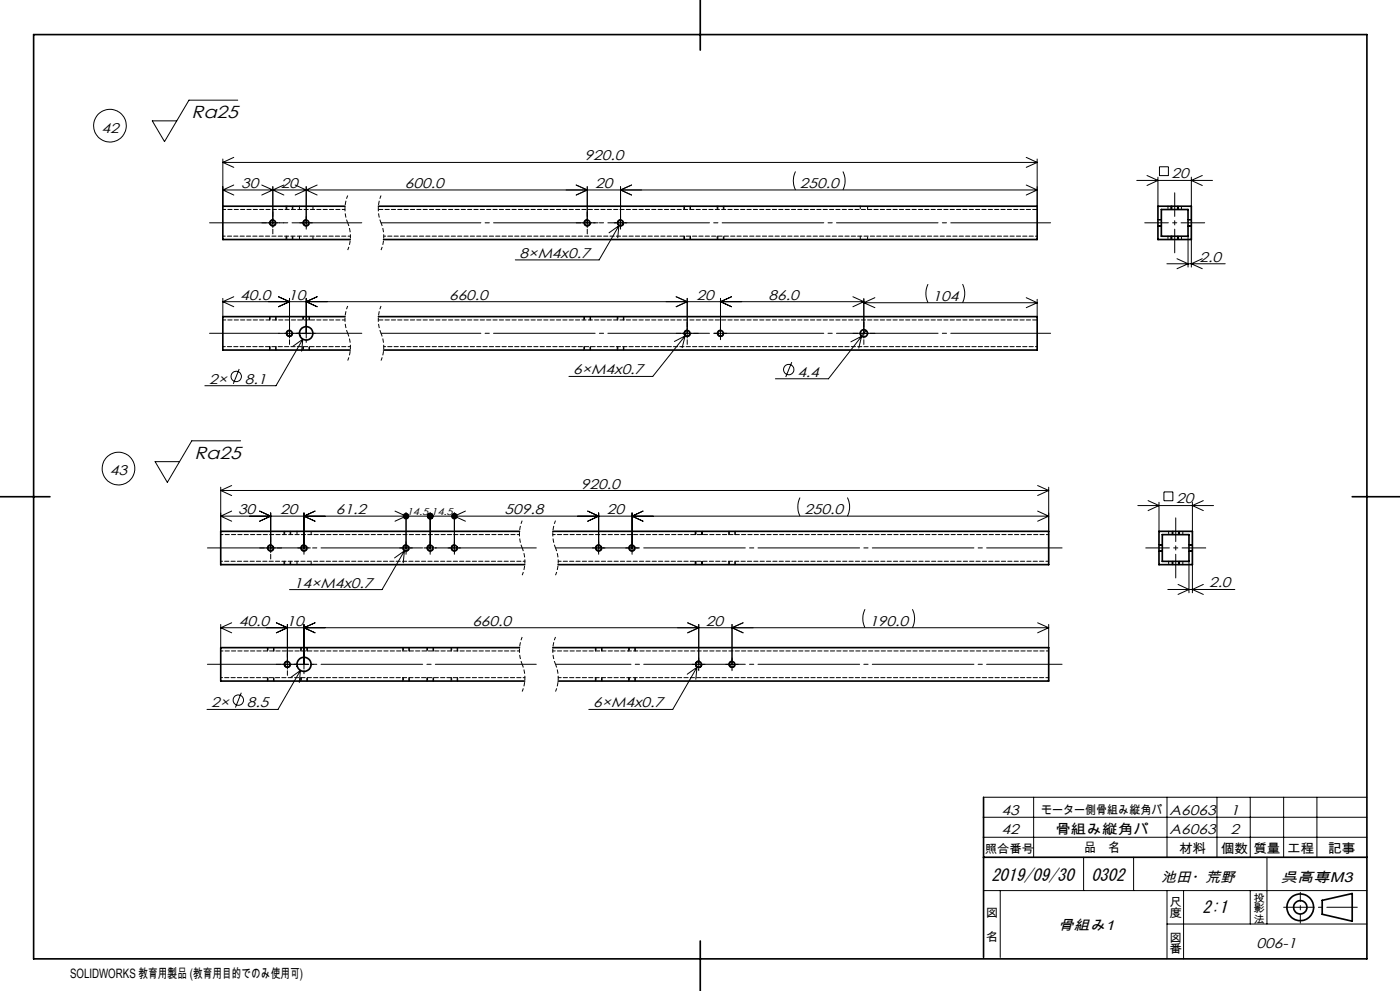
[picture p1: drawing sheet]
<svg xmlns="http://www.w3.org/2000/svg" width="420mm" height="297mm" viewBox="0 0 420 297" stroke-linecap="round" stroke-linejoin="round" font-family="sans-serif">
<g fill="none" stroke="#000" stroke-width=".3">
<path d="M71.3 30h-14.6l-7.3 12.4-3.7-6.2h7.3M66.9 47.7v14.1M66.9 56.9h244.2M66.9 48.7h244.2M66.9 48.7l3.2 1.5M66.9 56.9l3.2 1.6M70.1 47.2l-3.2 1.5M70.1 55.5l-3.2 1.4M78.5 55.5l3.3 1.4M81.8 55.9v12.3M81.8 56.9l3.4 1.6M81.8 56.9l-3.3 1.6"/>
<path d="M85.2 55.5l-3.4 1.4M88.5 55.5l3.4 1.4M91.9 55.9v12.3M91.9 56.9l3.2 1.6M91.9 56.9l-3.4 1.6M95.1 55.5l-3.2 1.4M172.9 55.5l3.3 1.4-3.3 1.6M176.2 55.9v12.3M186.2 55.9v12.3M189.5 55.5l-3.3 1.4 3.3 1.6M238.7 51.4a6.1 6.1 0 0 0 0 5.5M252.9 51.4a6.1 6.1 0 0 1 0 5.5"/>
<path d="M307.9 47.2l3.2 1.5M307.9 55.5l3.2 1.4M311.1 47.7v14.1M311.1 56.9l-3.2 1.6M311.1 48.7l-3.2 1.5M341 54.1h22.7M344.1 52.6l3.3 1.5-3.3 1.5M347.4 53.1v8.7M347.8 50h2.7v2.6h-2.7zM357.4 53.1v8.7M360.7 52.6l-3.3 1.5 3.3 1.5M78.6 66.8h1.3"/>
<path d="M80.4 66.8h2.9M81.8 68.7v1.4M82.1 65.8a1.01 1.01 0 0 0-1.2 .7 1.01 1.01 0 0 0 .7 1.3 1.01 1.01 0 0 0 1.2-.7M83.7 66.8h1.5M85.8 61.8v1M85.8 70.8v1M87.8 61.8v1M87.8 70.8v1M90 66.8h.3M90.5 66.8h2.7M91.9 68.3v.4M92.1 65.8a1.01 1.01 0 0 0-1.2 .7 1.01 1.01 0 0 0 .7 1.3 1.01 1.01 0 0 0 1.2-.7"/>
<path d="M93.4 66.8h.3M172.9 66.8h1.4M174.8 66.8h2.8M176.2 68.7v1.4M176.4 65.8a1.01 1.01 0 0 0-1.2 .7 1.01 1.01 0 0 0 .7 1.3 1.01 1.01 0 0 0 1.2-.7M178 66.8h1.5M184.3 66.8h.3M184.7 66.8h2.9M185.7 67.7l-6 10.2h-25.1M185.7 67.7l-3 2.1M185.7 67.7l-.4 3.6M186.2 68.3v.4"/>
<path d="M186.4 65.8a.99 .99 0 0 0-1.2 .7 .99 .99 0 0 0 .7 1.2 .99 .99 0 0 0 1.2-.6M187.7 66.8h.4M205.2 61.8v1M205.2 70.8v1M207.2 61.8v1M207.2 70.8v1M215.2 61.8v1M215.2 70.8v1M217.2 61.8v1M217.2 70.8v1M347.4 67.8h1M347.4 65.8h1"/>
<path d="M350.1 79.1h17.5M351.4 61.8v1M351.4 70.8v1M353.1 77.5l3.3 1.6-3.3 1.4M353.4 61.8v1M353.4 70.8v1M356.4 67.8h1M356.4 65.8h1M356.4 70.8v9.2M357.4 71.8v8.2M360.7 77.5l-3.3 1.6 3.3 1.4M66.9 89.4v5.5"/>
<path d="M66.9 90.4l3.2 1.5M70.1 88.9l-3.2 1.5M80.9 94.9v1M82.8 94.9v1M83.5 88.9l3.4 1.5-3.4 1.5M83.5 99.9h1.4M85.4 99.9h2.8M86.9 89.4v11.9M87.1 99a1 1 0 0 0-1.2 .7 1 1 0 0 0 .7 1.2 1 1 0 0 0 1.2-.7M88.8 99.9h1.3M90.5 99.9h2.7M90.8 94.9v1"/>
<path d="M91.9 89.4v11.9M92.9 94.9v1M93.7 99.9h.9M95.1 88.9l-3.2 1.5 3.2 1.5M175.2 94.9v1M177.2 94.9v1M185.2 94.9v1M187.1 94.9v1M202.8 88.9l3.4 1.5-3.4 1.5M202.8 99.9h1.5M204.8 99.9h2.8M206.2 89.4v11.9"/>
<path d="M206.4 99a1 1 0 0 0-1.2 .7 1 1 0 0 0 .7 1.2 1 1 0 0 0 1.2-.7M208.1 99.9h1.4M214.3 99.9h.3M214.8 99.9h2.8M216.1 89.4v11.9M216.4 99a1 1 0 0 0-1.2 .7 1 1 0 0 0 .7 1.2 1 1 0 0 0 1.2-.7M217.7 99.9h.4M219.5 88.9l-3.4 1.5 3.4 1.5M255.9 99.9h1.4M255.9 88.9l3.3 1.5M257.8 99.9h2.8M259.2 90.7h51.9"/>
<path d="M259.2 90.7l3.3 1.5M259.2 89.4v11.9M259.2 90.4h-192.3M259.2 90.4l-3.3 1.5M259.9 99l-11.4 14.5h-15.9M261.1 99.9h1.4M262.5 89.2l-3.3 1.5M278.4 85.2a6.4 6.4 0 0 0 0 5.5M288.7 85.2a6.1 6.1 0 0 1 0 5.5M307.9 89.2l3.2 1.5M311.1 89.7v5.2M311.1 90.7l-3.2 1.5"/>
<path d="M71.8 110.6l-1.8 4.4M80.9 103.9v1M82.8 103.9v1M86.9 101.8v1.4M90.8 101.7l-8 13.9h-21.3M90.8 101.7l-2.9 2.1M90.8 101.7l-.3 3.6M90.8 103.9v1M91.9 101.8v.8M92.9 103.9v1M175.2 103.9v1M177.2 103.9v1"/>
<path d="M185.2 103.9v1M187.1 103.9v1M205.5 100.7l-9.7 12.1h-25.1M205.5 100.7l-3.2 1.6M205.5 100.7l-.9 3.5M206.2 101.8v1.4M216.1 101.4v.4M237.5 108.5l-1.8 4.5M255.3 102.4l3.2-1.6-.9 3.5M259.2 101.8v1.4M72.2 132.1h-14.7l-7.3 12.5-3.7-6.2h7.4M66.2 154.7h248.4"/>
<path d="M66.2 154.7l3.3 1.5M66.2 146v13.2M66.2 147h248.4M66.2 147l3.3 1.5M69.5 153.2l-3.3 1.5M69.5 145.5l-3.3 1.5M77.9 153.2l3.3 1.5-3.3 1.5M81.2 153.7v11.9M85.2 159.2v1M87.2 159.2v1M91.2 153.7v11.9M94.5 153.2l-3.3 1.5 3.3 1.5"/>
<path d="M118.5 153.2l3.3 1.5-3.3 1.5M121.8 153.7v11.9M129 153.7v11.9M136.3 153.7v11.9M139.6 153.2l-3.3 1.5 3.3 1.5M176.3 153.2l3.3 1.5-3.3 1.5M179.6 153.7v11.9M189.6 153.7v11.9M192.9 153.2l-3.3 1.5 3.3 1.5M208.6 159.2v1M210.6 159.2v1M218.6 159.2v1"/>
<path d="M220.6 159.2v1M240 149.1a6.4 6.4 0 0 0 0 5.6M254.2 149.1a6.1 6.1 0 0 1 0 5.6M311.3 145.5l3.3 1.5M311.3 153.2l3.3 1.5M314.6 154.7l-3.3 1.5M314.6 146v13.2M314.6 147l-3.3 1.5M341.3 151.5h22.8M344.4 150l3.3 1.5-3.3 1.5M347.7 150.5v8.7M349.2 147.4h2.7v2.7h-2.7z"/>
<path d="M351.7 159.2v1M353.7 159.2v1M357.7 150.5v8.7M361 150l-3.3 1.5 3.3 1.5M77.9 164.2h1.4M79.8 164.2h2.8M81.2 166.1v1.4M81.5 163.3a1.01 1.01 0 0 0-1.3 .7 1.01 1.01 0 0 0 .7 1.2 1.01 1.01 0 0 0 1.3-.7M83.1 164.2h1.4M85.2 168.2v1M87.2 168.2v1M89.3 164.2h.4"/>
<path d="M89.8 164.2h2.8M91.2 165.8v.3M91.5 163.3a1.01 1.01 0 0 0-1.3 .7 1.01 1.01 0 0 0 .7 1.2 1.01 1.01 0 0 0 1.3-.7M92.7 164.2h.4M119.9 164.2h.4M120.4 164.2h2.8M121.3 165.1l-6.7 11.6h-27.7M121.3 165.1l-2.9 2.1M121.3 165.1l-.3 3.6M121.8 165.8v.3M122.1 163.3a1.01 1.01 0 0 0-1.3 .7 1.01 1.01 0 0 0 .7 1.2 1.01 1.01 0 0 0 1.3-.7M123.3 164.2h.4"/>
<path d="M127.2 164.2h.3M127.7 164.2h2.8M129 165.8v.3M129.3 163.3a1.01 1.01 0 0 0-1.2 .7 1.01 1.01 0 0 0 .7 1.2 1.01 1.01 0 0 0 1.2-.7M130.6 164.2h.4M134.4 164.2h.4M134.9 164.2h2.8M136.3 165.8v.3M136.6 163.3a1.01 1.01 0 0 0-1.3 .7 1.01 1.01 0 0 0 .7 1.2 1.01 1.01 0 0 0 1.3-.7M137.8 164.2h.4M177.7 164.2h.4M178.2 164.2h2.8"/>
<path d="M179.6 165.8v.3M179.9 163.3a1.01 1.01 0 0 0-1.3 .7 1.01 1.01 0 0 0 .8 1.2 1.01 1.01 0 0 0 1.2-.7M181.1 164.2h.4M187.7 164.2h.4M188.2 164.2h2.8M189.6 165.8v.3M189.9 163.3a1.01 1.01 0 0 0-1.3 .7 1.01 1.01 0 0 0 .7 1.2 1.01 1.01 0 0 0 1.3-.7M191.1 164.2h.4M208.6 168.2v1M210.6 168.2v1M218.6 168.2v1M220.6 168.2v1"/>
<path d="M347.7 165.2h1M347.7 163.2h1M350.3 176.7h20.2M351.7 168.2v1M353.4 175.2l3.3 1.5-3.3 1.4M353.7 168.2v1M356.7 165.2h1M356.7 163.2h1M356.7 168.2v9.5M357.7 169.2v8.5M361 175.2l-3.3 1.5 3.3 1.4M66.2 187.1v7"/>
<path d="M66.2 188.1h248.4M66.2 188.1l3.3 1.5M69.5 186.7l-3.3 1.4M80.2 194.1v1M82.2 194.1v1M82.9 186.7l3.3 1.4-3.3 1.5M82.9 199.1h1.4M84.8 199.1h2.8M86.2 187.1v13.4M86.5 198.2a1 1 0 0 0-1.3 .7 1 1 0 0 0 .8 1.2 1 1 0 0 0 1.2-.7M88.1 199.1h1.4M89.8 199.1h2.8"/>
<path d="M90.2 194.1v1M91.2 187.1v13.4M92.2 194.1v1M93.1 199.1h.9M94.5 186.7l-3.3 1.4 3.3 1.5M120.8 194.1v1M122.8 194.1v1M128.1 194.1v1M130.1 194.1v1M135.3 194.1v1M137.3 194.1v1M178.6 194.1v1"/>
<path d="M180.6 194.1v1M188.6 194.1v1M190.6 194.1v1M206.3 186.7l3.3 1.4-3.3 1.5M207.7 199.1h.4M208.2 199.1h2.8M209.1 200l-7.3 12.6h-25.2M209.1 200l-2.9 2.1M209.1 200l-.4 3.6M209.6 187.1v13.4M209.9 198.2a1 1 0 0 0-1.3 .7 1 1 0 0 0 .8 1.2 1 1 0 0 0 1.2-.7M211.1 199.1h.4"/>
<path d="M217.7 199.1h.4M218.2 199.1h2.8M219.6 187.1v13.4M219.9 198.2a.98 .98 0 0 0-1.2 .7 .98 .98 0 0 0 .7 1.2 .98 .98 0 0 0 1.2-.7M221.1 199.1h.4M222.9 186.7l-3.3 1.4 3.3 1.5M259.5 182.6a6.1 6.1 0 0 0 0 5.5M273.7 182.6a6.1 6.1 0 0 1 0 5.5M311.3 186.7l3.3 1.4M314.6 187.1v7M314.6 188.1l-3.3 1.5M72.4 207.6l-1.8 4.5"/>
<path d="M80.2 203.1v1M82.2 203.1v1M86.2 201v1.4M90.1 200.9l-6.7 11.7h-21.3M90.1 200.9l-2.9 2.2M90.1 200.9l-.3 3.6M90.2 203.1v1M91.2 201v.9M92.2 203.1v1M120.8 203.1v1M122.8 203.1v1M128.1 203.1v1"/>
<path d="M130.1 203.1v1M135.3 203.1v1M137.3 203.1v1M178.6 203.1v1M180.6 203.1v1M188.6 203.1v1M190.6 203.1v1M209.6 200.6v.4M219.6 200.6v.4M295.1 238.9h115M310.1 238.9v18M350.1 238.9v18"/>
<path d="M365.1 238.9v18M375.1 238.9v18M385.1 238.9v18M395.1 238.9v18M295.1 250.9h115M295.1 244.9h115M325.1 256.9v10M340.1 256.9v10M380.1 256.9v20M295.1 266.9h115M300.1 266.9v20M350.1 276.9h60"/>
<path d="M350.1 266.9v20.4M355.1 266.9v20.5M375.1 266.9v10"/>
<circle cx="33" cy="37.7" r="4.9"/>
<circle cx="70.9" cy="112.8" r="1.56"/>
<circle cx="236.6" cy="110.8" r="1.55"/>
<circle cx="35.5" cy="140.4" r="4.9"/>
<circle cx="71.5" cy="209.8" r="1.55"/>
</g>
<g fill="none" stroke="#000" stroke-width=".3" stroke-dasharray="1.3 .6" stroke-dashoffset=".2" stroke-linecap="butt">
<path d="M104.3 58.6a10.6 10.6 0 0 0 0 8.2M114.3 58.6a10.6 10.6 0 0 0 0 8.2M104.3 66.8a10.6 10.6 0 0 1 0 8.1M114.3 66.8a10.6 10.6 0 0 1 0 8.1M104.3 91.7a10.6 10.6 0 0 0 0 8.2M104.3 99.9a10.6 10.6 0 0 1 0 8.2M114.3 91.7a10.6 10.6 0 0 0 0 8.2M114.3 99.9a10.6 10.6 0 0 1 0 8.2M156.7 156a10.6 10.6 0 0 0 0 8.2M166.7 156a10.6 10.6 0 0 0 0 8.2M156.7 164.2a10.6 10.6 0 0 1 0 8.2M166.7 164.2a10.6 10.6 0 0 1 0 8.2"/>
<path d="M156.7 190.9a10.6 10.6 0 0 0 0 8.2M156.7 199.1a10.6 10.6 0 0 1 0 8.2M166.7 190.9a10.6 10.6 0 0 0 0 8.2M166.7 199.1a10.6 10.6 0 0 1 0 8.2"/>
</g>
<g fill="none" stroke="#000" stroke-width=".5">
<path d="M10.1 10.4h400v277h-400zM210.1 0v15M103.5 61.8h-36.6v10h38.2M113.5 61.8h197.7v10h-196.1M347.4 61.8h10v10h-10zM348.4 62.8h8v8h-8zM103.5 94.9h-36.6v10h38.2M113.5 94.9h197.6v10h-196M0 148.9h15M155.9 159.2h-89.7v10h91.2M165.8 159.2h148.8v10h-147.2M347.7 159.2h10v10h-10z"/>
<path d="M405.7 148.9h14.3M348.7 160.2h8v8h-8zM155.9 194.1h-89.7v10h91.2M165.8 194.1h148.8v10h-147.2M295.1 238.9v48M295.1 256.9h115M396.7 269.8l9-2v8.3l-9-2.1zM210.1 282v15"/>
<circle cx="81.8" cy="66.8" r=".83"/>
<circle cx="91.8" cy="66.8" r=".82"/>
<circle cx="176.2" cy="66.8" r=".82"/>
<circle cx="186.2" cy="66.8" r=".83"/>
<circle cx="86.8" cy="99.9" r=".82"/>
<circle cx="91.9" cy="99.9" r="2.02"/>
<circle cx="206.2" cy="99.9" r=".83"/>
<circle cx="216.2" cy="99.9" r=".82"/>
<circle cx="259.2" cy="99.9" r="1.09"/>
<circle cx="81.2" cy="164.2" r=".84"/>
<circle cx="91.2" cy="164.2" r=".83"/>
<circle cx="121.8" cy="164.2" r=".84"/>
<circle cx="129.1" cy="164.2" r=".83"/>
<circle cx="136.3" cy="164.2" r=".84"/>
<circle cx="179.6" cy="164.2" r=".83"/>
<circle cx="189.6" cy="164.2" r=".83"/>
<circle cx="86.2" cy="199.1" r=".82"/>
<circle cx="91.2" cy="199.1" r="2.13"/>
<circle cx="209.6" cy="199.1" r=".82"/>
<circle cx="219.6" cy="199.1" r=".82"/>
<circle cx="390.1" cy="271.9" r="4"/>
<circle cx="390.1" cy="271.9" r="2"/>
</g>
<path d="M343.4 66.8h18M352.4 75.8v-18M352.7 155.2v18M343.7 164.2h18" fill="none" stroke="#000" stroke-width=".3" stroke-dasharray="30.5 1.3 1.3 1.3" stroke-dashoffset="23.4"/>
<path d="M390.1 276.7v-9.3" fill="none" stroke="#000" stroke-width=".3" stroke-dasharray="30.5 1.3 1.3 1.3" stroke-dashoffset="27.8"/>
<path d="M385.1 271.9h22.1" fill="none" stroke="#000" stroke-width=".3" stroke-dasharray="30.5 1.3 1.3 1.3" stroke-dashoffset="21.3"/>
<path d="M108.5 66.8h-45.6M108.5 99.9h-45.6" fill="none" stroke="#000" stroke-width=".3" stroke-dasharray="30.5 1.3 1.3 1.3" stroke-dashoffset="9.5"/>
<path d="M315.2 66.8h-200.9M315.2 99.9h-200.9" fill="none" stroke="#000" stroke-width=".3" stroke-dasharray="30.5 1.3 1.3 1.3" stroke-dashoffset=".5"/>
<path d="M160.9 164.2h-98.7M160.9 199.1h-98.7" fill="none" stroke="#000" stroke-width=".3" stroke-dasharray="30.5 1.3 1.3 1.3" stroke-dashoffset=".2"/>
<path d="M318.6 164.2h-151.9M318.6 199.1h-151.9" fill="none" stroke="#000" stroke-width=".3" stroke-dasharray="30.5 1.3 1.3 1.3" stroke-dashoffset="7.8"/>
<path d="M121.1 154l-.3 .7h1h-1a1 1 0 0 0 1.3 .9 1 1 0 0 0 .6-1.5 1 1 0 0 0-1.6-.1zM128.3 154a1.01 1.01 0 0 0 .4 1.6 1.01 1.01 0 0 0 1.4-.9h-1.1h1.1a1.01 1.01 0 0 0-.7-.9 1.01 1.01 0 0 0-1.1 .2zM128.3 154l-.2 .7h.9h-.9a1 1 0 0 0 1.2 .9 1 1 0 0 0 .6-1.5 1 1 0 0 0-1.6-.1zM135.6 154a1 1 0 0 0 .3 1.6 1 1 0 0 0 1.4-.9h-1h1a.98 .98 0 0 0-.6-1 .98 .98 0 0 0-1.1 .3z" fill="#000"/>
<path d="M311.2 62.8h-197.7M311.2 95.9h-197.7" fill="none" stroke="#000" stroke-width=".3" stroke-dasharray="1.3 .6" stroke-dashoffset="-.1"/>
<path d="M311.2 70.8h-196.1M311.2 103.9h-196.1M157.5 168.2h-91.3M157.5 203.1h-91.3" fill="none" stroke="#000" stroke-width=".3" stroke-dasharray="1.3 .6" stroke-dashoffset=".7"/>
<g fill="none" stroke="#000" stroke-width=".3" stroke-dasharray="1.3 .6" stroke-dashoffset=".5">
<path d="M86 61.8v1M86 70.8v1M87.7 62.8v-1M87.7 71.8v-1M89.8 61.8v1M89.8 70.8v1M93.9 62.8v-1M93.9 71.8v-1M205.4 61.8v1M205.4 70.8v1M207 62.8v-1M207 71.8v-1"/>
<path d="M215.4 61.8v1M215.4 70.8v1M217 62.8v-1M217 71.8v-1M258.1 61.8v1M258.1 70.8v1M260.3 62.8v-1M260.3 71.8v-1M347.4 67.6h1M348.4 65.9h-1M350.4 70.8v1M350.4 61.8v1"/>
<path d="M351.3 70.8v1M351.3 61.8v1M351.6 70.8v1M351.6 61.8v1M353.2 71.8v-1M353.2 62.8v-1M353.5 71.8v-1M353.5 62.8v-1M354.4 71.8v-1M354.4 62.8v-1M356.4 67.6h1M357.4 65.9h-1"/>
<path d="M81 94.9v1M82.7 95.9v-1M91 94.9v1M92.7 95.9v-1M175.4 94.9v1M177 95.9v-1M185.4 94.9v1M187 95.9v-1M81 103.9v1M82.7 104.9v-1M91 103.9v1M92.7 104.9v-1"/>
<path d="M175.4 103.9v1M177 104.9v-1M185.4 103.9v1M187 104.9v-1M85.4 159.2v1M89.1 159.2v1M208.8 159.2v1M218.8 159.2v1M350.6 159.2v1M351.9 159.2v1M85.4 168.2v1M87 169.2v-1"/>
<path d="M87 160.2v-1M89.1 168.2v1M93.3 169.2v-1M93.3 160.2v-1M208.8 168.2v1M210.5 169.2v-1M210.5 160.2v-1M218.8 168.2v1M220.5 169.2v-1M220.5 160.2v-1M314.6 160.2h-148.8M347.7 165h1"/>
<path d="M348.7 163.4h-1M350.6 168.2v1M351.9 168.2v1M353.5 169.2v-1M353.5 160.2v-1M354.8 160.2v-1M354.8 169.2v-1M356.7 165h1M357.7 163.4h-1M80.4 194.1v1M82 195.1v-1M90.4 194.1v1"/>
<path d="M92 195.1v-1M121 194.1v1M122.7 195.1v-1M128.3 194.1v1M129.9 195.1v-1M135.5 194.1v1M137.2 195.1v-1M178.8 194.1v1M180.5 195.1v-1M188.8 194.1v1M190.5 195.1v-1M314.6 195.1h-148.8"/>
<path d="M80.4 203.1v1M82 204.1v-1M90.4 203.1v1M92 204.1v-1M121 203.1v1M122.7 204.1v-1M128.3 203.1v1M129.9 204.1v-1M135.5 203.1v1M137.2 204.1v-1M178.8 203.1v1M180.5 204.1v-1"/>
<path d="M188.8 203.1v1M190.5 204.1v-1"/>
</g>
<path d="M103.5 62.8h-36.6M103.5 95.9h-36.6M314.6 168.2h-147.1M314.6 203.1h-147.1" fill="none" stroke="#000" stroke-width=".3" stroke-dasharray="1.3 .6" stroke-dashoffset=".4"/>
<path d="M105.1 70.8h-38.2M105.1 103.9h-38.2M155.8 160.2h-89.6M155.8 195.1h-89.6" fill="none" stroke="#000" stroke-width=".3" stroke-dasharray="1.3 .6" stroke-dashoffset=".6"/>
<g font-size="5.2">
<text x="57.5" y="35.5">Ra25</text>
<text x="58.4" y="137.6">Ra25</text>
</g>
<g font-size="5.1">
<text x="297.4" y="263.9">2019/09/30</text>
<text x="327.4" y="263.9">0302</text>
<text x="360.8" y="273.5">2:1</text>
</g>
<g font-size="4.2">
<text x="30.4" y="39.7">42</text>
<text x="175.4" y="48.1">920.0</text>
<text x="351.5" y="53.4">20</text>
<text x="72.4" y="56.4">30</text>
<text x="84.2" y="56.4">20</text>
<text x="121.5" y="56.4">600.0</text>
<text x="178.6" y="56.4">20</text>
<text x="240" y="56.4">250.0</text>
<text x="155.9" y="77.3">8×M4x0.7</text>
<text x="359.8" y="78.4">2.0</text>
<text x="72.1" y="89.8">40.0</text>
<text x="86.5" y="89.8">10</text>
<text x="134.7" y="89.8">660.0</text>
<text x="208.9" y="89.8">20</text>
<text x="230.6" y="89.8">86.0</text>
<text x="279.7" y="90.1">104</text>
<text x="172" y="112.2">6×M4x0.7</text>
<text x="239.2" y="112.9">4.4</text>
<text x="62.8" y="115">2×</text>
<text x="73.5" y="115">8.1</text>
<text x="33" y="142.5">43</text>
<text x="174.3" y="146.4">920.0</text>
<text x="71.4" y="154.1">30</text>
<text x="84.1" y="154.1">20</text>
<text x="100.7" y="154.1">61.2</text>
<text x="151.4" y="154.1">509.8</text>
<text x="182.1" y="154.1">20</text>
<text x="241.3" y="154.1">250.0</text>
<text x="352.8" y="150.9">20</text>
<text x="88.2" y="176.1">14×M4x0.7</text>
<text x="362.7" y="176.1">2.0</text>
<text x="71.7" y="187.6">40.0</text>
<text x="85.9" y="187.6">10</text>
<text x="141.7" y="187.6">660.0</text>
<text x="211.8" y="187.6">20</text>
<text x="260.8" y="187.6">190.0</text>
<text x="63.4" y="212">2×</text>
<text x="74.1" y="212">8.5</text>
<text x="178" y="212">6×M4x0.7</text>
<text x="300.4" y="244.1">43</text>
<text x="350.9" y="244.1">A6063</text>
<text x="369.1" y="244.1">1</text>
<text x="300.4" y="249.9">42</text>
<text x="350.9" y="249.9">A6063</text>
<text x="369.1" y="249.9">2</text>
<text x="348.4" y="264.4">池田・荒野</text>
<text x="384.2" y="264.4">呉高専M3</text>
<text x="317.5" y="278.6">骨組み1</text>
<text x="377" y="284.1">006-1</text>
</g>
<text font-size="4.1" x="316.6" y="249.9">骨組み縦角パ</text>
<g font-size="3.9">
<text x="325.2" y="255.5">品　名</text>
<text x="353.7" y="255.6">材料</text>
<text x="366.2" y="255.6">個数</text>
<text x="376" y="255.6">質量</text>
<text x="386.1" y="255.6">工程</text>
<text x="398.4" y="255.6">記事</text>
<text x="21" y="293">SOLIDWORKS 教育用製品 (教育用目的でのみ使用可)</text>
</g>
<g font-size="3.5">
<text x="312.3" y="244">モーター側骨組み縦角パ</text>
<text x="295.4" y="255.6">照合番号</text>
<text x="295.8" y="274.9">図</text>
<text x="350.8" y="271.4">尺</text>
<text x="350.8" y="274.9">度</text>
<text x="295.8" y="282">名</text>
<text x="350.8" y="282.2">図</text>
<text x="350.8" y="285.8">番</text>
</g>
<g font-size="3.2">
<text x="376" y="270.2">投</text>
<text x="376" y="273.4">影</text>
<text x="376" y="276.5">法</text>
</g>
<g font-size="3">
<text x="122" y="154.3">14.5</text>
<text x="129.4" y="154.3">14.5</text>
</g>
</svg>
